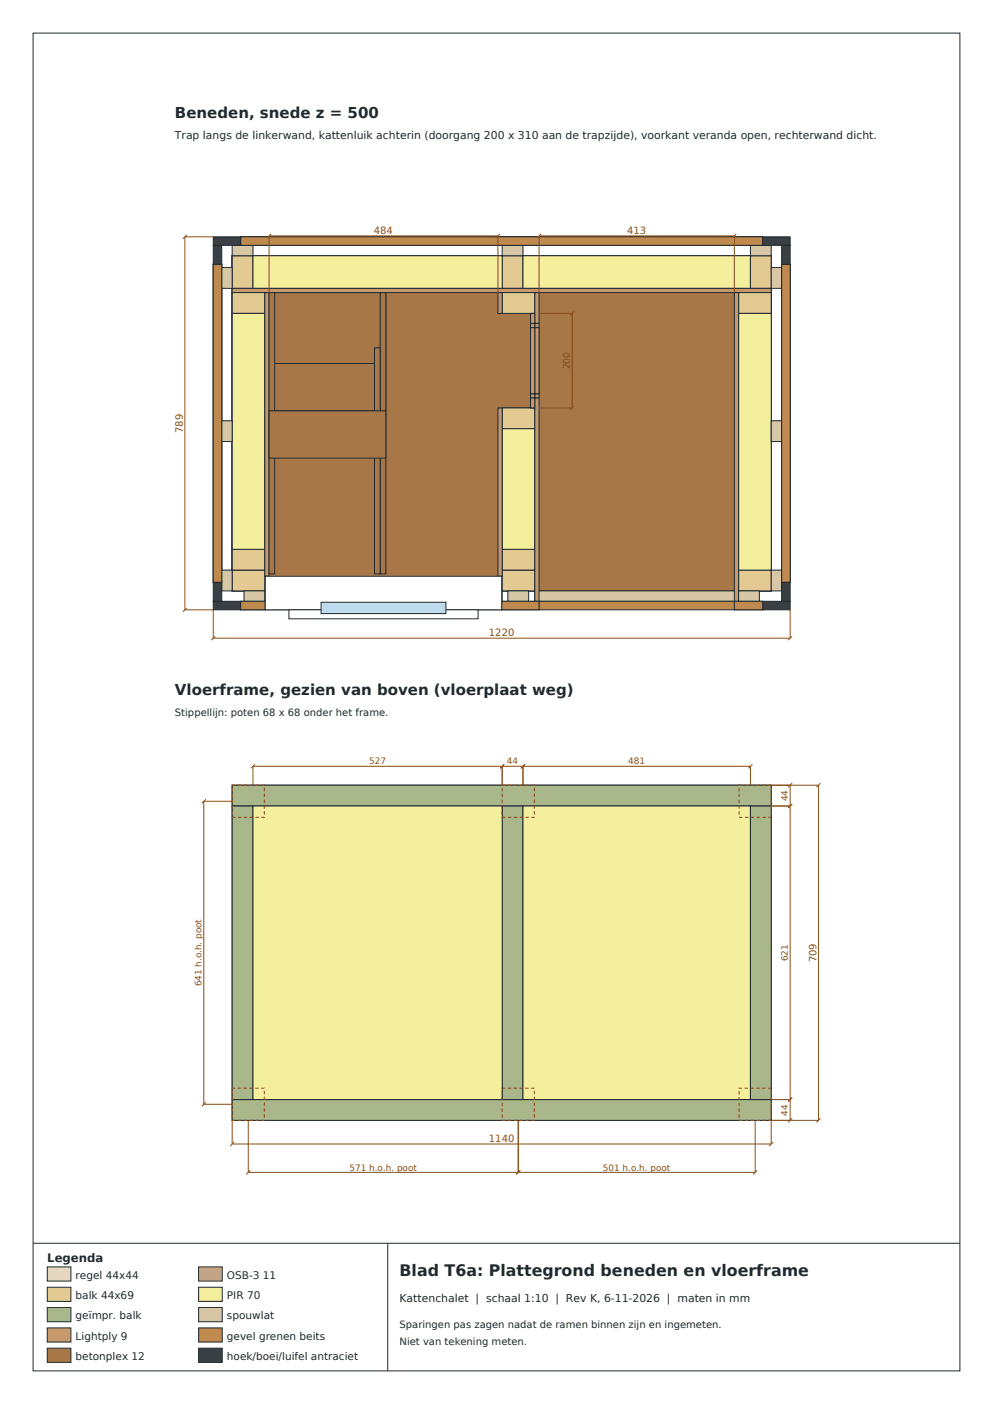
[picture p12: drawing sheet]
<svg xmlns="http://www.w3.org/2000/svg" width="210mm" height="297mm" viewBox="0 0 210 297" stroke-linecap="round" stroke-linejoin="round" font-family="sans-serif">
<g fill="#8fa073" stroke="#1f2a30" stroke-width=".21">
<path d="M49.1 118.2h6.8v6.8h-6.8z" fill-rule="evenodd"/>
<path d="M49.1 54.1h6.8v6.8h-6.8z" fill-rule="evenodd"/>
<path d="M106.2 118.2h6.8v6.8h-6.8z" fill-rule="evenodd"/>
<path d="M106.2 54.1h6.8v6.8h-6.8z" fill-rule="evenodd"/>
<path d="M156.3 118.2h6.8v6.8h-6.8z" fill-rule="evenodd"/>
<path d="M156.3 54.1h6.8v6.8h-6.8z" fill-rule="evenodd"/>
</g>
<g fill="#cfae78" stroke="#1f2a30" stroke-width=".21">
<path d="M49.1 60.9h114v57.3h-114z" fill-rule="evenodd"/>
<path d="M55.9 118.2h50.3v6.8h-50.3z" fill-rule="evenodd"/>
<path d="M113 118.2h43.3v6.8h-43.3z" fill-rule="evenodd"/>
<path d="M55.9 54.1h50.3v6.8h-50.3z" fill-rule="evenodd"/>
<path d="M113 54.1h43.3v6.8h-43.3z" fill-rule="evenodd"/>
</g>
<g fill="#a9b78a" stroke="#1f2a30" stroke-width=".21">
<path d="M49.1 120.6h114v4.4h-114z" fill-rule="evenodd"/>
<path d="M49.1 54.1h114v4.4h-114z" fill-rule="evenodd"/>
<path d="M49.1 58.5h4.4v62.1h-4.4z" fill-rule="evenodd"/>
<path d="M106.2 58.5h4.4v62.1h-4.4z" fill-rule="evenodd"/>
<path d="M158.7 58.5h4.4v62.1h-4.4z" fill-rule="evenodd"/>
</g>
<g fill="#f4ef9c" stroke="#1f2a30" stroke-width=".21">
<path d="M53.5 58.5h52.7v62.1h-52.7z" fill-rule="evenodd"/>
<path d="M110.6 58.5h48.1v62.1h-48.1z" fill-rule="evenodd"/>
</g>
<path d="M49.1 54.1h114v70.9h-114z" fill-rule="evenodd" fill="#a87748" stroke="#1f2a30" stroke-width=".21"/>
<g fill="#d8c7a6" stroke="#1f2a30" stroke-width=".21">
<path d="M56 125h50.2v2.2h-50.2z" fill-rule="evenodd"/>
<path d="M113.1 125h43.1v2.2h-43.1z" fill-rule="evenodd"/>
</g>
<path d="M50.9 127.2h110.4v1.8h-110.4z" fill-rule="evenodd" fill="#c08a4e" stroke="#1f2a30" stroke-width=".21"/>
<g fill="#c79a6e" stroke="#1f2a30" stroke-width=".21">
<path d="M113.1 69.3h.9v14h-.9z" fill-rule="evenodd"/>
<path d="M112.2 69.3h.9v14h-.9z" fill-rule="evenodd"/>
</g>
<g fill="#c08a4e" stroke="#1f2a30" stroke-width=".21">
<path d="M50.9 50.1h110.4v1.8h-110.4z" fill-rule="evenodd"/>
<path d="M45.1 55.9h1.8v67.3h-1.8z" fill-rule="evenodd"/>
<path d="M165.3 55.9h1.8v67.3h-1.8z" fill-rule="evenodd"/>
</g>
<g fill="#e3c992" stroke="#1f2a30" stroke-width=".21">
<path d="M49.1 54.1h114v6.9h-114z" fill-rule="evenodd"/>
<path d="M49.1 61.9h6.9v58.7h-6.9z" fill-rule="evenodd"/>
<path d="M106.2 86.3h6.9v34.3h-6.9z" fill-rule="evenodd"/>
<path d="M156.2 61.9h6.9v63.1h-6.9z" fill-rule="evenodd"/>
</g>
<path d="M56.9 61.9h24.7v15h-24.7z" fill-rule="evenodd" fill="#a87748" stroke="#1f2a30" stroke-width=".21"/>
<g fill="#c79a6e" stroke="#1f2a30" stroke-width=".21">
<path d="M113.1 83.3h.9v.9h-.9z" fill-rule="evenodd"/>
<path d="M113.1 69.3h.9v14h-.9z" fill-rule="evenodd"/>
<path d="M113.1 68.4h.9v.9h-.9z" fill-rule="evenodd"/>
<path d="M112.2 83.3h.9v.9h-.9z" fill-rule="evenodd"/>
<path d="M112.2 69.3h.9v14h-.9z" fill-rule="evenodd"/>
<path d="M112.2 68.4h.9v.9h-.9z" fill-rule="evenodd"/>
</g>
<g fill="#c08a4e" stroke="#1f2a30" stroke-width=".21">
<path d="M50.9 50.1h110.4v1.8h-110.4z" fill-rule="evenodd"/>
<path d="M45.1 55.9h1.8v67.3h-1.8z" fill-rule="evenodd"/>
<path d="M165.3 55.9h1.8v67.3h-1.8z" fill-rule="evenodd"/>
</g>
<path d="M56.9 76.9h24.7v10h-24.7z" fill-rule="evenodd" fill="#a87748" stroke="#1f2a30" stroke-width=".21"/>
<g fill="#e3c992" stroke="#1f2a30" stroke-width=".21">
<path d="M49.1 120.6h6.9v4.4h-6.9z" fill-rule="evenodd"/>
<path d="M106.2 120.6h6.9v4.4h-6.9z" fill-rule="evenodd"/>
<path d="M49.1 54.1h4.4v6.9h-4.4z" fill-rule="evenodd"/>
<path d="M106.2 54.1h4.4v6.9h-4.4z" fill-rule="evenodd"/>
<path d="M158.7 54.1h4.4v6.9h-4.4z" fill-rule="evenodd"/>
</g>
<g fill="#f4ef9c" stroke="#1f2a30" stroke-width=".21">
<path d="M53.5 54.1h52.7v6.9h-52.7z" fill-rule="evenodd"/>
<path d="M110.6 54.1h48.1v6.9h-48.1z" fill-rule="evenodd"/>
</g>
<path d="M49.1 61h114v.9h-114z" fill-rule="evenodd" fill="#c79a6e" stroke="#1f2a30" stroke-width=".21"/>
<g fill="#e3c992" stroke="#1f2a30" stroke-width=".21">
<path d="M49.1 116.2h6.9v4.4h-6.9z" fill-rule="evenodd"/>
<path d="M49.1 61.9h6.9v4.4h-6.9z" fill-rule="evenodd"/>
</g>
<path d="M49.1 66.3h6.9v49.9h-6.9z" fill-rule="evenodd" fill="#f4ef9c" stroke="#1f2a30" stroke-width=".21"/>
<path d="M56 61.9h.9v60h-.9z" fill-rule="evenodd" fill="#c79a6e" stroke="#1f2a30" stroke-width=".21"/>
<g fill="#e3c992" stroke="#1f2a30" stroke-width=".21">
<path d="M106.2 116.2h6.9v4.4h-6.9z" fill-rule="evenodd"/>
<path d="M106.2 86.3h6.9v4.4h-6.9z" fill-rule="evenodd"/>
<path d="M106.2 61.9h6.9v4.4h-6.9z" fill-rule="evenodd"/>
</g>
<path d="M106.2 90.7h6.9v25.5h-6.9z" fill-rule="evenodd" fill="#f4ef9c" stroke="#1f2a30" stroke-width=".21"/>
<g fill="#c79a6e" stroke="#1f2a30" stroke-width=".21">
<path d="M105.3 86.3h.9v35.6h-.9z" fill-rule="evenodd"/>
<path d="M105.3 61.9h.9v4.4h-.9z" fill-rule="evenodd"/>
<path d="M113.1 84.2h.9v43h-.9z" fill-rule="evenodd"/>
<path d="M113.1 61.9h.9v6.5h-.9z" fill-rule="evenodd"/>
<path d="M112.2 84.2h.9v2.1h-.9z" fill-rule="evenodd"/>
<path d="M112.2 66.3h.9v2.1h-.9z" fill-rule="evenodd"/>
</g>
<g fill="#e3c992" stroke="#1f2a30" stroke-width=".21">
<path d="M156.2 120.6h6.9v4.4h-6.9z" fill-rule="evenodd"/>
<path d="M156.2 61.9h6.9v4.4h-6.9z" fill-rule="evenodd"/>
</g>
<path d="M156.2 66.3h6.9v54.3h-6.9z" fill-rule="evenodd" fill="#f4ef9c" stroke="#1f2a30" stroke-width=".21"/>
<path d="M155.3 61.9h.9v65.3h-.9z" fill-rule="evenodd" fill="#c79a6e" stroke="#1f2a30" stroke-width=".21"/>
<g fill="#a87748" stroke="#1f2a30" stroke-width=".21">
<path d="M56.9 61.9h1.2v59.5h-1.2z" fill-rule="evenodd"/>
<path d="M80.4 61.9h1.2v59.5h-1.2z" fill-rule="evenodd"/>
<path d="M79.2 73.6h1.2v47.8h-1.2z" fill-rule="evenodd"/>
<path d="M56.9 86.9h24.7v10h-24.7z" fill-rule="evenodd"/>
</g>
<g fill="#d8c7a6" stroke="#1f2a30" stroke-width=".21">
<path d="M49.1 51.9h4.4v2.2h-4.4z" fill-rule="evenodd"/>
<path d="M106.2 51.9h4.4v2.2h-4.4z" fill-rule="evenodd"/>
<path d="M158.7 51.9h4.4v2.2h-4.4z" fill-rule="evenodd"/>
<path d="M46.9 120.6h2.2v4.4h-2.2z" fill-rule="evenodd"/>
<path d="M163.1 120.6h2.2v4.4h-2.2z" fill-rule="evenodd"/>
<path d="M46.9 89h2.2v4.4h-2.2z" fill-rule="evenodd"/>
<path d="M163.1 89h2.2v4.4h-2.2z" fill-rule="evenodd"/>
<path d="M46.9 56.6h2.2v4.4h-2.2z" fill-rule="evenodd"/>
<path d="M163.1 56.6h2.2v4.4h-2.2z" fill-rule="evenodd"/>
<path d="M51.6 125h4.4v2.2h-4.4z" fill-rule="evenodd"/>
<path d="M156.2 125h4.4v2.2h-4.4z" fill-rule="evenodd"/>
<path d="M107.4 125h4.4v2.2h-4.4z" fill-rule="evenodd"/>
</g>
<g fill="#c08a4e" stroke="#1f2a30" stroke-width=".21">
<path d="M50.9 50.1h110.4v1.8h-110.4z" fill-rule="evenodd"/>
<path d="M45.1 55.9h1.8v67.3h-1.8z" fill-rule="evenodd"/>
<path d="M165.3 55.9h1.8v67.3h-1.8z" fill-rule="evenodd"/>
</g>
<g fill="#3a3f43" stroke="#1f2a30" stroke-width=".21">
<path d="M45.1 127.2h5.8v1.8h-5.8z" fill-rule="evenodd"/>
<path d="M161.3 127.2h5.8v1.8h-5.8z" fill-rule="evenodd"/>
<path d="M45.1 50.1h5.8v1.8h-5.8z" fill-rule="evenodd"/>
<path d="M161.3 50.1h5.8v1.8h-5.8z" fill-rule="evenodd"/>
<path d="M45.1 123.2h1.8v4h-1.8z" fill-rule="evenodd"/>
<path d="M165.3 123.2h1.8v4h-1.8z" fill-rule="evenodd"/>
<path d="M45.1 51.9h1.8v4h-1.8z" fill-rule="evenodd"/>
<path d="M165.3 51.9h1.8v4h-1.8z" fill-rule="evenodd"/>
</g>
<g fill="#c08a4e" stroke="#1f2a30" stroke-width=".21">
<path d="M50.9 127.2h5.2v1.8h-5.2z" fill-rule="evenodd"/>
<path d="M106.1 127.2h7.9v1.8h-7.9z" fill-rule="evenodd"/>
<path d="M155.3 127.2h6v1.8h-6z" fill-rule="evenodd"/>
</g>
<g fill="#fff" stroke="#1f2a30" stroke-width=".21">
<path d="M56.1 121.9h50v7.1h-50z" fill-rule="evenodd"/>
<path d="M61.1 129h40v1.9h-40z" fill-rule="evenodd"/>
</g>
<path d="M67.9 127.4h26.4v2.4h-26.4z" fill-rule="evenodd" fill="#bfdcec" stroke="#1f2a30" stroke-width=".21"/>
<g fill="none" stroke="#8a4b14" stroke-width=".21">
<path d="M39.5 49.7l-.8 .8M45.1 50.1h-6v78.9h6v6h122v-6M57.3 49.5l-.8 .8M105.7 49.5l-.8 .8M114.4 49.5l-.8 .8M155.7 49.5l-.8 .8M56.9 61.9v-12h48.4v12M114 61.9v-12h41.3v12M114 66.3h7v20h-7M121.4 65.9l-.8 .8M121.4 85.9l-.8 .8M39.5 128.6l-.8 .8"/>
<path d="M45.5 134.6l-.8 .8M167.5 134.6l-.8 .8"/>
</g>
<g fill="#8fa073" stroke="#1f2a30" stroke-width=".21">
<path d="M49.1 230.2h6.8v6.8h-6.8z" fill-rule="evenodd"/>
<path d="M49.1 166.1h6.8v6.8h-6.8z" fill-rule="evenodd"/>
<path d="M106.2 230.2h6.8v6.8h-6.8z" fill-rule="evenodd"/>
<path d="M106.2 166.1h6.8v6.8h-6.8z" fill-rule="evenodd"/>
<path d="M156.3 230.2h6.8v6.8h-6.8z" fill-rule="evenodd"/>
<path d="M156.3 166.1h6.8v6.8h-6.8z" fill-rule="evenodd"/>
</g>
<g fill="#cfae78" stroke="#1f2a30" stroke-width=".21">
<path d="M49.1 172.9h114v57.3h-114z" fill-rule="evenodd"/>
<path d="M55.9 230.2h50.3v6.8h-50.3z" fill-rule="evenodd"/>
<path d="M113 230.2h43.3v6.8h-43.3z" fill-rule="evenodd"/>
<path d="M55.9 166.1h50.3v6.8h-50.3z" fill-rule="evenodd"/>
<path d="M113 166.1h43.3v6.8h-43.3z" fill-rule="evenodd"/>
</g>
<g fill="#a9b78a" stroke="#1f2a30" stroke-width=".21">
<path d="M49.1 232.6h114v4.4h-114z" fill-rule="evenodd"/>
<path d="M49.1 166.1h114v4.4h-114z" fill-rule="evenodd"/>
<path d="M49.1 170.5h4.4v62.1h-4.4z" fill-rule="evenodd"/>
<path d="M106.2 170.5h4.4v62.1h-4.4z" fill-rule="evenodd"/>
<path d="M158.7 170.5h4.4v62.1h-4.4z" fill-rule="evenodd"/>
</g>
<g fill="#f4ef9c" stroke="#1f2a30" stroke-width=".21">
<path d="M53.5 170.5h52.7v62.1h-52.7z" fill-rule="evenodd"/>
<path d="M110.6 170.5h48.1v62.1h-48.1z" fill-rule="evenodd"/>
</g>
<g fill="none" stroke="#8a4b14" stroke-width=".21">
<path d="M43.5 169.1l-.8 .8M49.1 169.5h-6v64.1h6M53.5 166.1v-4h105.2v4M53.9 161.7l-.8 .8M106.2 162.1v4M106.6 161.7l-.8 .8M110.6 162.1v4M111 161.7l-.8 .8M159.1 161.7l-.8 .8M163.1 166.1h10v70.9h-10v5h-114v-5M163.1 170.5h4M167.1 166.1v70.9"/>
<path d="M167.5 170.1l-.8 .8M167.5 165.7l-.8 .8M173.5 165.7l-.8 .8M43.5 233.2l-.8 .8M52.5 237v11h107.2v-11M109.6 237v11M163.1 232.6h4M167.5 236.6l-.8 .8M167.5 232.2l-.8 .8M173.5 236.6l-.8 .8M49.5 241.6l-.8 .8M52.9 247.6l-.8 .8"/>
<path d="M110 247.6l-.8 .8M160.1 247.6l-.8 .8M163.5 241.6l-.8 .8"/>
</g>
<path d="M49.1 166.1h6.8v6.8h-6.8zM106.2 166.1h6.8v6.8h-6.8zM156.3 166.1h6.8v6.8h-6.8zM49.1 230.2h6.8v6.8h-6.8zM106.2 230.2h6.8v6.8h-6.8zM156.3 230.2h6.8v6.8h-6.8z" fill="none" stroke="#8a4b14" stroke-width=".21" stroke-dasharray=".7 .5" stroke-linecap="butt"/>
<path d="M7 7h196v283h-196zM7 263h196M82 263v27" fill="none" stroke="#1f2a30" stroke-width=".21"/>
<path d="M10 268h5v3h-5z" fill-rule="evenodd" fill="#ecd9b0" stroke="#1f2a30" stroke-width=".21"/>
<path d="M10 272.3h5v3h-5z" fill-rule="evenodd" fill="#e3c992" stroke="#1f2a30" stroke-width=".21"/>
<path d="M10 276.6h5v3h-5z" fill-rule="evenodd" fill="#a9b78a" stroke="#1f2a30" stroke-width=".21"/>
<path d="M10 280.9h5v3h-5z" fill-rule="evenodd" fill="#c79a6e" stroke="#1f2a30" stroke-width=".21"/>
<path d="M10 285.2h5v3h-5z" fill-rule="evenodd" fill="#a87748" stroke="#1f2a30" stroke-width=".21"/>
<path d="M42 268h5v3h-5z" fill-rule="evenodd" fill="#cfae78" stroke="#1f2a30" stroke-width=".21"/>
<path d="M42 272.3h5v3h-5z" fill-rule="evenodd" fill="#f4ef9c" stroke="#1f2a30" stroke-width=".21"/>
<path d="M42 276.6h5v3h-5z" fill-rule="evenodd" fill="#d8c7a6" stroke="#1f2a30" stroke-width=".21"/>
<path d="M42 280.9h5v3h-5z" fill-rule="evenodd" fill="#c08a4e" stroke="#1f2a30" stroke-width=".21"/>
<path d="M42 285.2h5v3h-5z" fill-rule="evenodd" fill="#3a3f43" stroke="#1f2a30" stroke-width=".21"/>
<text font-size="3.4" fill="#1f2a30" x="84.5" y="270">Blad T6a: Plattegrond beneden en vloerframe</text>
<g font-size="3.2" fill="#1f2a30">
<text x="37" y="25">Beneden, snede z = 500</text>
<text x="37" y="147">Vloerframe, gezien van boven (vloerplaat weg)</text>
</g>
<text font-size="2.5" fill="#1f2a30" x="10" y="267">Legenda</text>
<g font-size="2.3" fill="#1f2a30">
<text x="37" y="29.5">Trap langs de linkerwand, kattenluik achterin (doorgang 200 x 310 aan de trapzijde), voorkant veranda open, rechterwand dicht.</text>
<text x="84.5" y="275.5">Kattenchalet | schaal 1:10 | Rev K, 6-11-2026 | maten in mm</text>
</g>
<g font-size="2.2" fill="#1f2a30">
<text x="16" y="270.5">regel 44x44</text>
<text x="16" y="274.8">balk 44x69</text>
<text x="48" y="270.5">OSB-3 11</text>
<text x="48" y="274.8">PIR 70</text>
<text x="16" y="279.1">geïmpr. balk</text>
<text x="48" y="279.1">spouwlat</text>
<text x="16" y="283.4">Lightply 9</text>
<text x="16" y="287.7">betonplex 12</text>
<text x="48" y="283.4">gevel grenen beits</text>
<text x="48" y="287.7">hoek/boei/luifel antraciet</text>
</g>
<g font-size="2.1" fill="#8a4b14">
<text x="79.1" y="49.5">484</text>
<text x="132.6" y="49.5">413</text>
<text x="38.6" y="91.6" transform="rotate(-90 38.6 91.6)">789</text>
<text x="103.4" y="134.6">1220</text>
<text x="172.6" y="203.6" transform="rotate(-90 172.6 203.6)">709</text>
<text x="103.4" y="241.6">1140</text>
</g>
<g font-size="2.1" fill="#1f2a30">
<text x="37" y="151.5">Stippellijn: poten 68 x 68 onder het frame.</text>
<text x="84.5" y="281">Sparingen pas zagen nadat de ramen binnen zijn en ingemeten.</text>
<text x="84.5" y="284.5">Niet van tekening meten.</text>
</g>
<g font-size="1.9" fill="#8a4b14">
<text x="120.5" y="78.2" transform="rotate(-90 120.5 78.2)">200</text>
<text x="78.1" y="161.7">527</text>
<text x="107.2" y="161.7">44</text>
<text x="132.9" y="161.7">481</text>
<text x="166.6" y="169.5" transform="rotate(-90 166.6 169.5)">44</text>
<text x="166.6" y="203.3" transform="rotate(-90 166.6 203.3)">621</text>
<text x="42.6" y="208.7" transform="rotate(-90 42.6 208.7)">641 h.o.h. poot</text>
<text x="166.6" y="236" transform="rotate(-90 166.6 236)">44</text>
<text x="73.9" y="247.6">571 h.o.h. poot</text>
<text x="127.5" y="247.6">501 h.o.h. poot</text>
</g>
</svg>
